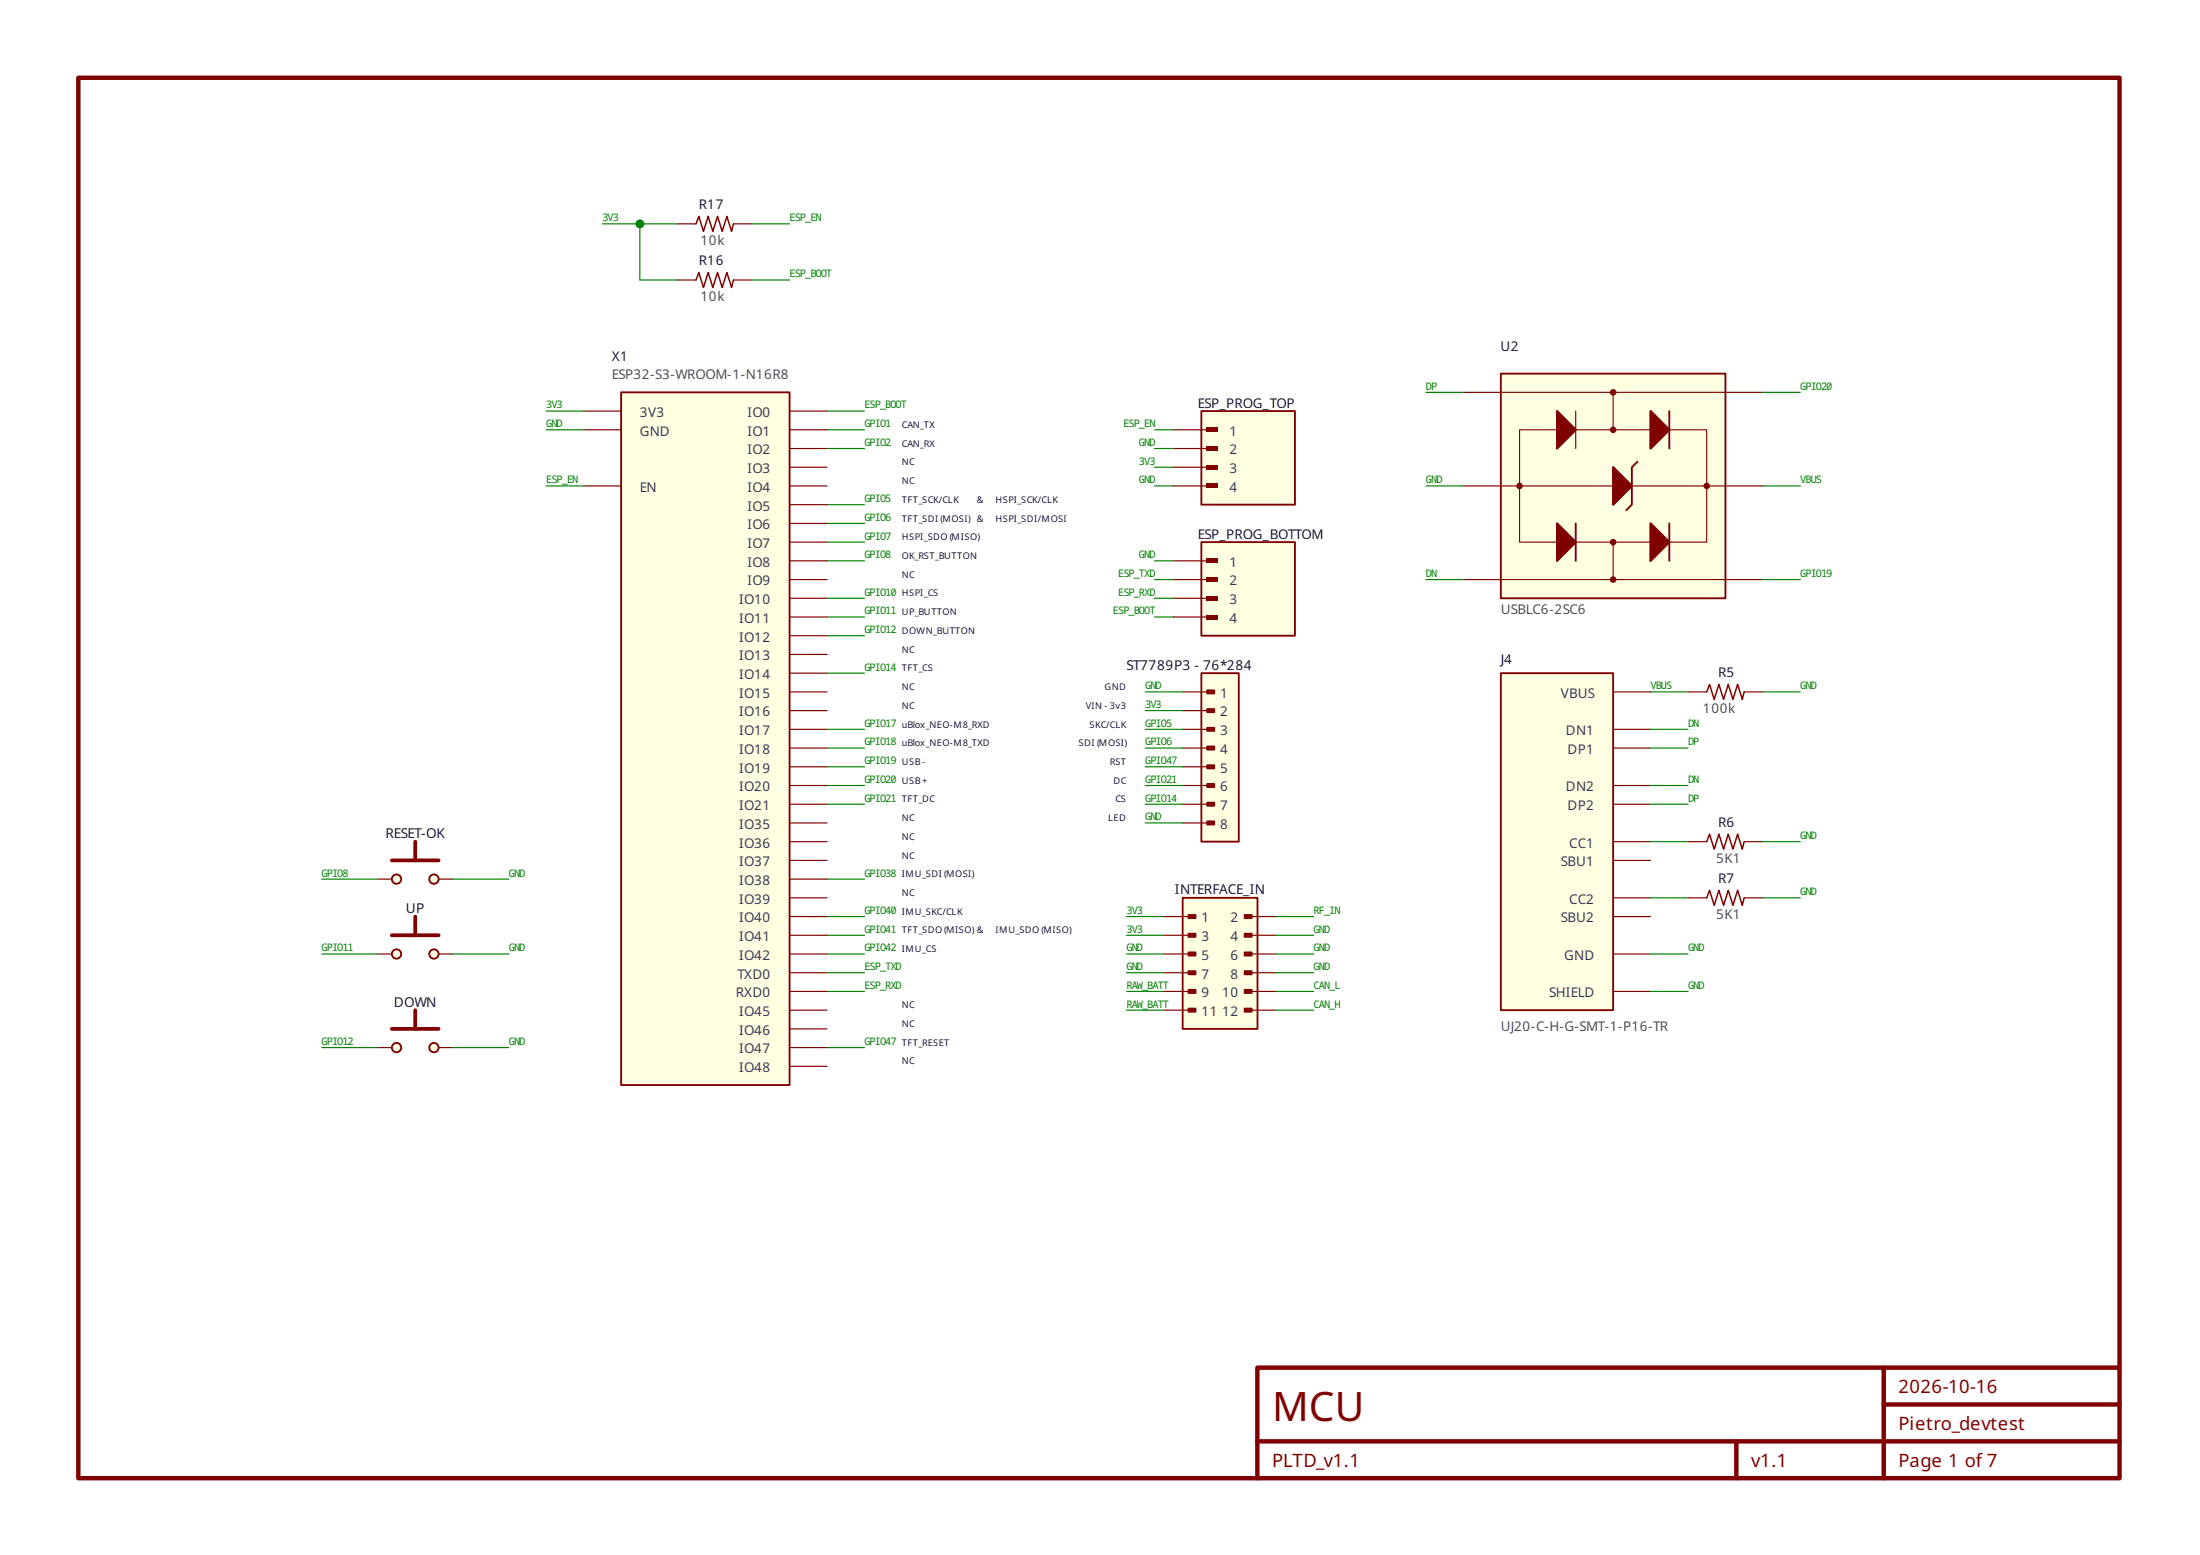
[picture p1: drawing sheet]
<svg xmlns="http://www.w3.org/2000/svg" width="297mm" height="210mm" viewBox="0 0 297 210" stroke-linecap="round" stroke-linejoin="round" font-family="sans-serif">
<g fill="#ffffe1" stroke="#800000" stroke-width=".51">
<path d="M52.9 126.2h6.3z"/>
<path d="M56.1 123.7v2.5z"/>
</g>
<g fill="#ffffe1" stroke="#800000" stroke-width=".25">
<circle cx="53.5" cy="128.8" r=".63"/>
<circle cx="58.6" cy="128.8" r=".63"/>
</g>
<path d="M51 128.8h1.9M59.2 128.8h1.9" fill="none" stroke="#800000" stroke-width=".16"/>
<path d="M159.7 121.2h10.1v17.7h-10.1z" fill-rule="evenodd" fill="#ffffe1" stroke="#800000" stroke-width=".25"/>
<g fill="#800000" stroke="#800000" stroke-width=".25">
<path d="M160.5 123.5h.9v.4h-.9z" fill-rule="evenodd"/>
<path d="M168 123.5h1v.4h-1z" fill-rule="evenodd"/>
<path d="M160.5 126h.9v.5h-.9z" fill-rule="evenodd"/>
<path d="M168 126h1v.5h-1z" fill-rule="evenodd"/>
<path d="M160.5 128.6h.9v.4h-.9z" fill-rule="evenodd"/>
<path d="M168 128.6h1v.4h-1z" fill-rule="evenodd"/>
<path d="M160.5 131.1h.9v.4h-.9z" fill-rule="evenodd"/>
<path d="M168 131.1h1v.4h-1z" fill-rule="evenodd"/>
<path d="M160.5 133.6h.9v.4h-.9z" fill-rule="evenodd"/>
<path d="M168 133.6h1v.4h-1z" fill-rule="evenodd"/>
<path d="M160.5 136.1h.9v.5h-.9z" fill-rule="evenodd"/>
<path d="M168 136.1h1v.5h-1z" fill-rule="evenodd"/>
</g>
<path d="M157.2 126.2h3.7M157.2 128.8h3.7M157.2 123.7h3.7M157.2 136.4h3.7M157.2 131.3h3.7M157.2 133.8h3.7M168.5 126.2h3.8M168.5 128.8h3.8M168.5 123.7h3.8M168.5 136.4h3.8M168.5 131.3h3.8M168.5 133.8h3.8" fill="none" stroke="#800000" stroke-width=".16"/>
<path d="M162.2 55.5h12.6v12.6h-12.6z" fill-rule="evenodd" fill="#ffffe1" stroke="#800000" stroke-width=".25"/>
<g fill="#800000">
<path d="M162.8 62.8h1.6v.6h-1.6z" fill-rule="evenodd"/>
<path d="M162.8 57.7h1.6v.6h-1.6z" fill-rule="evenodd"/>
<path d="M162.8 60.2h1.6v.7h-1.6z" fill-rule="evenodd"/>
<path d="M162.8 65.3h1.6v.6h-1.6z" fill-rule="evenodd"/>
</g>
<path d="M158.4 58h5.1M158.4 65.6h5.1M158.4 60.5h5.1M158.4 63.1h5.1" fill="none" stroke="#800000" stroke-width=".16"/>
<path d="M202.6 90.9h15.2v45.5h-15.2z" fill-rule="evenodd" fill="#ffffe1" stroke="#800000" stroke-width=".25"/>
<path d="M217.8 93.4h5.1M217.8 98.5h5.1M217.8 108.6h5.1M217.8 113.6h5.1M217.8 101h5.1M217.8 106h5.1M217.8 116.1h5.1M217.8 121.2h5.1M217.8 133.8h5.1M217.8 123.7h5.1M217.8 128.8h5.1" fill="none" stroke="#800000" stroke-width=".16"/>
<path d="M162.2 73.2h12.6v12.6h-12.6z" fill-rule="evenodd" fill="#ffffe1" stroke="#800000" stroke-width=".25"/>
<g fill="#800000">
<path d="M162.8 80.4h1.6v.7h-1.6z" fill-rule="evenodd"/>
<path d="M162.8 75.4h1.6v.6h-1.6z" fill-rule="evenodd"/>
<path d="M162.8 77.9h1.6v.6h-1.6z" fill-rule="evenodd"/>
<path d="M162.8 83h1.6v.6h-1.6z" fill-rule="evenodd"/>
</g>
<path d="M91.4 30.2h2.6M99 30.2h2.6M158.4 75.7h5.1M158.4 78.2h5.1M158.4 83.3h5.1M158.4 80.8h5.1" fill="none" stroke="#800000" stroke-width=".16"/>
<path d="M94 30.2l.4-1 .6 2 .6-2 .6 2 .7-2 .6 2 .6-2 .7 2 .2-1" fill="none" stroke="#800000" stroke-width=".2"/>
<path d="M83.9 53h22.7v93.5h-22.7z" fill-rule="evenodd" fill="#ffffe1" stroke="#800000" stroke-width=".25"/>
<g fill="none" stroke="#800000" stroke-width=".16">
<path d="M91.4 37.8h2.6M99 37.8h2.6M78.8 58h5.1M78.8 55.5h5.1M106.6 58h5.1M106.6 55.5h5.1M78.8 65.6h5.1M106.6 75.7h5.1M106.6 63.1h5.1M106.6 60.5h5.1M106.6 73.2h5.1M106.6 68.1h5.1"/>
<path d="M106.6 65.6h5.1M106.6 70.7h5.1M106.6 78.2h5.1M106.6 95.9h5.1M106.6 88.3h5.1M106.6 90.9h5.1M106.6 85.8h5.1M106.6 98.5h5.1M106.6 93.4h5.1M106.6 80.8h5.1M106.6 83.3h5.1M227.9 93.4h2.5"/>
<path d="M235.5 93.4h2.5M106.6 113.6h5.1M106.6 103.5h5.1M106.6 108.6h5.1M106.6 101h5.1M106.6 116.1h5.1M106.6 111.1h5.1M106.6 106h5.1M106.6 118.7h5.1M106.6 131.3h5.1M106.6 136.4h5.1M106.6 121.2h5.1"/>
<path d="M106.6 126.2h5.1M106.6 128.8h5.1M106.6 123.7h5.1M106.6 133.8h5.1M106.6 138.9h5.1M227.9 121.2h2.5M235.5 121.2h2.5M106.6 143.9h5.1M106.6 141.4h5.1"/>
</g>
<path d="M94 37.8l.4-1 .6 2 .6-2 .6 2 .7-2 .6 2 .6-2 .7 2 .2-1M230.4 93.4l.4-1 .6 2 .7-2 .6 2 .6-2 .7 2 .6-2 .6 2 .3-1M230.4 121.2l.4-1 .6 2 .7-2 .6 2 .6-2 .7 2 .6-2 .6 2 .3-1" fill="none" stroke="#800000" stroke-width=".2"/>
<path d="M162.2 90.9h5.1v22.7h-5.1z" fill-rule="evenodd" fill="#ffffe1" stroke="#800000" stroke-width=".25"/>
<g fill="#800000" stroke="#800000" stroke-width=".25">
<path d="M163 93.2h.9v.4h-.9z" fill-rule="evenodd"/>
<path d="M163 95.7h.9v.4h-.9z" fill-rule="evenodd"/>
<path d="M163 98.2h.9v.5h-.9z" fill-rule="evenodd"/>
<path d="M163 100.8h.9v.4h-.9z" fill-rule="evenodd"/>
<path d="M163 103.3h.9v.4h-.9z" fill-rule="evenodd"/>
<path d="M163 105.8h.9v.4h-.9z" fill-rule="evenodd"/>
<path d="M163 108.3h.9v.5h-.9z" fill-rule="evenodd"/>
<path d="M163 110.9h.9v.4h-.9z" fill-rule="evenodd"/>
</g>
<path d="M159.7 93.4h3.8M159.7 95.9h3.8M159.7 98.5h3.8M159.7 111.1h3.8M159.7 101h3.8M159.7 106h3.8M159.7 103.5h3.8M159.7 108.6h3.8" fill="none" stroke="#800000" stroke-width=".16"/>
<path d="M202.6 50.4h30.4v30.4h-30.4z" fill-rule="evenodd" fill="#ffffe1" stroke="#800000" stroke-width=".25"/>
<g fill="#800000" stroke="#800000" stroke-width=".25">
<path d="M210.2 70.7l2.5 2.5-2.5 2.5z"/>
<path d="M210.2 55.5l2.5 2.5-2.5 2.5z"/>
<path d="M217.8 63.1l2.5 2.5-2.5 2.5z"/>
<path d="M222.9 70.7l2.5 2.5-2.5 2.5z"/>
<path d="M222.9 55.5l2.5 2.5-2.5 2.5z"/>
</g>
<path d="M210.2 55.5l2.5 2.5-2.5 2.5zM222.9 55.5l2.5 2.5-2.5 2.5zM225.4 55.5v5M210.2 70.7l2.5 2.5-2.5 2.5zM212.7 70.7v5M217.8 63.1l2.5 2.5-2.5 2.5zM221.1 62.3l-.8 .8v5l-.7 .8M222.9 70.7l2.5 2.5-2.5 2.5zM225.4 70.7v5" fill="none" stroke="#800000" stroke-width=".25"/>
<path d="M202.6 53h30.4M210.2 58h-5v15.2h5M212.7 55.5v2.5h10.2M212.7 58v2.5M217.8 53v5M225.4 58h5v15.2h-5M202.6 78.2h30.4M202.6 65.6h15.2M212.7 73.2h10.2M217.8 73.2v5M220.3 65.6h12.7" fill="none" stroke="#800000" stroke-width=".15"/>
<g fill="none" stroke="#800000" stroke-width=".38">
<circle cx="217.8" cy="53" r=".25"/>
<circle cx="217.8" cy="58" r=".25"/>
<circle cx="205.2" cy="65.6" r=".25"/>
<circle cx="217.8" cy="73.2" r=".25"/>
<circle cx="217.8" cy="78.2" r=".25"/>
<circle cx="230.4" cy="65.6" r=".25"/>
</g>
<path d="M197.6 53h5M233 53h5M197.6 65.6h5M197.6 78.2h5M233 65.6h5M233 78.2h5" fill="none" stroke="#800000" stroke-width=".16"/>
<g fill="#ffffe1" stroke="#800000" stroke-width=".51">
<path d="M52.9 116.1h6.3z"/>
<path d="M56.1 113.6v2.5z"/>
</g>
<g fill="#ffffe1" stroke="#800000" stroke-width=".25">
<circle cx="53.5" cy="118.7" r=".63"/>
<circle cx="58.6" cy="118.7" r=".63"/>
</g>
<path d="M51 118.7h1.9M59.2 118.7h1.9M227.9 113.6h2.5M235.5 113.6h2.5" fill="none" stroke="#800000" stroke-width=".16"/>
<path d="M230.4 113.6l.4-1 .6 2 .7-2 .6 2 .6-2 .7 2 .6-2 .6 2 .3-1" fill="none" stroke="#800000" stroke-width=".2"/>
<g fill="#ffffe1" stroke="#800000" stroke-width=".51">
<path d="M52.9 138.9h6.3z"/>
<path d="M56.1 136.4v2.5z"/>
</g>
<g fill="#ffffe1" stroke="#800000" stroke-width=".25">
<circle cx="53.5" cy="141.4" r=".63"/>
<circle cx="58.6" cy="141.4" r=".63"/>
</g>
<path d="M51 141.4h1.9M59.2 141.4h1.9" fill="none" stroke="#800000" stroke-width=".16"/>
<path d="M10.6 10.5h275.6v189h-275.6zM169.8 194.6h116.4M234.4 194.6v4.9M254.3 184.6v14.9M254.3 189.6h31.9M286.2 184.6h-116.4v14.9" fill="none" stroke="#800000" stroke-width=".6"/>
<g fill="none" stroke="#008000" stroke-width=".16">
<path d="M81.3 30.2h10.1M86.4 30.2v7.6h5M101.6 37.8h5M101.6 30.2h5M73.8 58h5M73.8 55.5h5M111.7 58h5M111.7 55.5h5M155.9 58h2.5M192.5 53h5.1M238 53h5.1M73.8 65.6h5"/>
<path d="M111.7 75.7h5M111.7 70.7h5M111.7 73.2h5M111.7 60.5h5M111.7 68.1h5M155.9 78.2h2.5M155.9 75.7h2.5M155.9 65.6h2.5M155.9 63.1h2.5M155.9 60.5h2.5M192.5 78.2h5.1M192.5 65.6h5.1"/>
<path d="M238 78.2h5.1M238 65.6h5.1M111.7 85.8h5M111.7 83.3h5M111.7 90.9h5M111.7 80.8h5M111.7 98.5h5M154.6 98.5h5.1M154.6 93.4h5.1M154.6 95.9h5.1M155.9 83.3h2.5M155.9 80.8h2.5"/>
<path d="M222.9 98.5h5M222.9 93.4h5M238 93.4h5.1M43.4 118.7h7.6M61.1 118.7h7.6M111.7 108.6h5M111.7 101h5M111.7 118.7h5M111.7 106h5M111.7 103.5h5M154.6 108.6h5.1M154.6 101h5.1"/>
<path d="M154.6 106h5.1M154.6 103.5h5.1M154.6 111.1h5.1M222.9 108.6h5M222.9 113.6h5M222.9 101h5M222.9 106h5M238 113.6h5.1M43.4 128.8h7.6M61.1 128.8h7.6M111.7 133.8h5M111.7 126.2h5"/>
<path d="M111.7 128.8h5M111.7 131.3h5M111.7 123.7h5M152.1 133.8h5.1M152.1 126.2h5.1M152.1 128.8h5.1M152.1 131.3h5.1M152.1 136.4h5.1M152.1 123.7h5.1M172.3 133.8h5.1M172.3 126.2h5.1M172.3 128.8h5.1"/>
<path d="M172.3 131.3h5.1M172.3 136.4h5.1M172.3 123.7h5.1M222.9 133.8h5M222.9 128.8h5M222.9 121.2h5M238 121.2h5.1M43.4 141.4h7.6M61.1 141.4h7.6M111.7 141.4h5"/>
</g>
<circle cx="86.4" cy="30.2" r=".6" fill="#008000"/>
<text font-size="5.5" fill="#800000" x="171.8" y="191.8">MCU</text>
<g font-size="2.5" fill="#800000">
<text x="256.3" y="188.1">2026-10-16</text>
<text x="256.3" y="193.1">Pietro_devtest</text>
<text x="171.8" y="198">PLTD_v1.1</text>
<text x="236.4" y="198">v1.1</text>
<text x="256.3" y="198">Page 1 of 7</text>
</g>
<g font-size="1.8" fill="#202020">
<text x="94.4" y="28.2">R17</text>
<text x="94.4" y="35.8">R16</text>
<text x="202.6" y="47.4">U2</text>
<text x="82.6" y="48.7">X1</text>
<text x="161.7" y="55">ESP_PROG_TOP</text>
<text x="161.7" y="72.7">ESP_PROG_BOTTOM</text>
<text x="202.6" y="89.7">J4</text>
<text x="152.1" y="90.4">ST7789P3 - 76*284</text>
<text x="232" y="91.4">R5</text>
<text x="52" y="113.2">RESET-OK</text>
<text x="232" y="111.6">R6</text>
<text x="232" y="119.2">R7</text>
<text x="54.8" y="123.3">UP</text>
<text x="158.6" y="120.7">INTERFACE_IN</text>
<text x="53.2" y="135.9">DOWN</text>
</g>
<g font-size="1.8" fill="#505050">
<text x="94.6" y="33">10k</text>
<text x="94.6" y="40.6">10k</text>
<text x="82.6" y="51.2">ESP32-S3-WROOM-1-N16R8</text>
<text x="202.6" y="82.8">USBLC6-2SC6</text>
<text x="229.9" y="96.2">100k</text>
<text x="231.7" y="116.4">5K1</text>
<text x="231.7" y="124">5K1</text>
<text x="202.6" y="139.2">UJ20-C-H-G-SMT-1-P16-TR</text>
</g>
<g font-size="1.8" fill="#404040">
<text x="86.4" y="58.8">GND</text>
<text x="86.4" y="56.3">3V3</text>
<text x="100.9" y="56.3">IO0</text>
<text x="100.9" y="58.8">IO1</text>
<text x="166" y="58.8">1</text>
<text x="100.9" y="63.9">IO3</text>
<text x="100.9" y="61.3">IO2</text>
<text x="166" y="61.3">2</text>
<text x="166" y="63.9">3</text>
<text x="86.4" y="66.4">EN</text>
<text x="100.9" y="68.9">IO5</text>
<text x="100.9" y="71.4">IO6</text>
<text x="100.9" y="66.4">IO4</text>
<text x="166" y="66.4">4</text>
<text x="100.9" y="76.5">IO8</text>
<text x="100.9" y="74">IO7</text>
<text x="166" y="76.5">1</text>
<text x="99.8" y="81.6">IO10</text>
<text x="100.9" y="79">IO9</text>
<text x="166" y="79">2</text>
<text x="166" y="81.6">3</text>
<text x="99.8" y="89.1">IO13</text>
<text x="99.8" y="86.6">IO12</text>
<text x="99.8" y="84.1">IO11</text>
<text x="166" y="84.1">4</text>
<text x="99.8" y="91.7">IO14</text>
<text x="99.8" y="94.2">IO15</text>
<text x="164.7" y="94.2">1</text>
<text x="210.8" y="94.2">VBUS</text>
<text x="99.8" y="96.7">IO16</text>
<text x="99.8" y="99.2">IO17</text>
<text x="99.8" y="101.8">IO18</text>
<text x="164.7" y="96.7">2</text>
<text x="164.7" y="101.8">4</text>
<text x="164.7" y="99.2">3</text>
<text x="211.4" y="99.2">DN1</text>
<text x="211.7" y="101.8">DP1</text>
<text x="99.8" y="104.3">IO19</text>
<text x="99.8" y="106.8">IO20</text>
<text x="164.7" y="106.8">6</text>
<text x="164.7" y="104.3">5</text>
<text x="211.4" y="106.8">DN2</text>
<text x="99.8" y="109.4">IO21</text>
<text x="99.8" y="111.9">IO35</text>
<text x="164.7" y="111.9">8</text>
<text x="164.7" y="109.4">7</text>
<text x="211.7" y="109.4">DP2</text>
<text x="99.8" y="114.4">IO36</text>
<text x="99.8" y="116.9">IO37</text>
<text x="99.8" y="119.5">IO38</text>
<text x="210.8" y="116.9">SBU1</text>
<text x="211.9" y="114.4">CC1</text>
<text x="99.8" y="122">IO39</text>
<text x="99.8" y="124.5">IO40</text>
<text x="162.2" y="124.5">1</text>
<text x="166.1" y="124.5">2</text>
<text x="210.8" y="124.5">SBU2</text>
<text x="211.9" y="122">CC2</text>
<text x="99.8" y="127">IO41</text>
<text x="99.8" y="129.6">IO42</text>
<text x="162.2" y="129.6">5</text>
<text x="162.2" y="127">3</text>
<text x="166.1" y="127">4</text>
<text x="166.1" y="129.6">6</text>
<text x="211.2" y="129.6">GND</text>
<text x="99.3" y="134.6">RXD0</text>
<text x="99.6" y="132.1">TXD0</text>
<text x="99.8" y="137.1">IO45</text>
<text x="162.2" y="137.1">11</text>
<text x="162.2" y="134.6">9</text>
<text x="162.2" y="132.1">7</text>
<text x="165" y="137.1">12</text>
<text x="165" y="134.6">10</text>
<text x="166.1" y="132.1">8</text>
<text x="209.2" y="134.6">SHIELD</text>
<text x="99.8" y="139.7">IO46</text>
<text x="99.8" y="142.2">IO47</text>
<text x="99.8" y="144.7">IO48</text>
</g>
<g font-size="1.4" fill="#008000">
<text x="81.3" y="29.9">3V3</text>
<text x="106.6" y="29.9">ESP_EN</text>
<text x="106.6" y="37.4">ESP_BOOT</text>
<text x="192.5" y="52.6">DP</text>
<text x="243.1" y="52.6">GPIO20</text>
<text x="73.8" y="57.7">GND</text>
<text x="73.8" y="55.1">3V3</text>
<text x="116.7" y="57.7">GPIO1</text>
<text x="116.7" y="55.1">ESP_BOOT</text>
<text x="151.7" y="57.7">ESP_EN</text>
<text x="73.8" y="65.2">ESP_EN</text>
<text x="116.7" y="60.2">GPIO2</text>
<text x="153.8" y="65.2">GND</text>
<text x="153.8" y="62.7">3V3</text>
<text x="153.8" y="60.2">GND</text>
<text x="192.5" y="65.2">GND</text>
<text x="243.1" y="65.2">VBUS</text>
<text x="116.7" y="70.3">GPIO6</text>
<text x="116.7" y="67.8">GPIO5</text>
<text x="116.7" y="75.4">GPIO8</text>
<text x="116.7" y="72.8">GPIO7</text>
<text x="151" y="77.9">ESP_TXD</text>
<text x="153.8" y="75.4">GND</text>
<text x="192.5" y="77.9">DN</text>
<text x="243.1" y="77.9">GPIO19</text>
<text x="116.7" y="80.4">GPIO10</text>
<text x="116.7" y="82.9">GPIO11</text>
<text x="150.3" y="82.9">ESP_BOOT</text>
<text x="151" y="80.4">ESP_RXD</text>
<text x="116.7" y="85.5">GPIO12</text>
<text x="116.7" y="90.5">GPIO14</text>
<text x="154.6" y="93">GND</text>
<text x="154.6" y="95.6">3V3</text>
<text x="222.9" y="93">VBUS</text>
<text x="243.1" y="93">GND</text>
<text x="116.7" y="100.6">GPIO18</text>
<text x="116.7" y="98.1">GPIO17</text>
<text x="154.6" y="100.6">GPIO6</text>
<text x="154.6" y="98.1">GPIO5</text>
<text x="227.9" y="100.6">DP</text>
<text x="227.9" y="98.1">DN</text>
<text x="116.7" y="105.7">GPIO20</text>
<text x="116.7" y="103.2">GPIO19</text>
<text x="154.6" y="103.2">GPIO47</text>
<text x="154.6" y="105.7">GPIO21</text>
<text x="227.9" y="105.7">DN</text>
<text x="116.7" y="108.2">GPIO21</text>
<text x="154.6" y="110.7">GND</text>
<text x="154.6" y="108.2">GPIO14</text>
<text x="227.9" y="108.2">DP</text>
<text x="243.1" y="113.3">GND</text>
<text x="43.4" y="118.3">GPIO8</text>
<text x="68.7" y="118.3">GND</text>
<text x="116.7" y="118.3">GPIO38</text>
<text x="116.7" y="125.9">GPIO41</text>
<text x="116.7" y="123.4">GPIO40</text>
<text x="152.1" y="125.9">3V3</text>
<text x="152.1" y="123.4">3V3</text>
<text x="177.4" y="125.9">GND</text>
<text x="177.4" y="123.4">RF_IN</text>
<text x="243.1" y="120.8">GND</text>
<text x="43.4" y="128.4">GPIO11</text>
<text x="68.7" y="128.4">GND</text>
<text x="116.7" y="131">ESP_TXD</text>
<text x="116.7" y="128.4">GPIO42</text>
<text x="152.1" y="131">GND</text>
<text x="152.1" y="128.4">GND</text>
<text x="177.4" y="128.4">GND</text>
<text x="177.4" y="131">GND</text>
<text x="227.9" y="128.4">GND</text>
<text x="116.7" y="133.5">ESP_RXD</text>
<text x="152.1" y="136">RAW_BATT</text>
<text x="152.1" y="133.5">RAW_BATT</text>
<text x="177.4" y="133.5">CAN_L</text>
<text x="177.4" y="136">CAN_H</text>
<text x="227.9" y="133.5">GND</text>
<text x="43.4" y="141.1">GPIO12</text>
<text x="68.7" y="141.1">GND</text>
<text x="116.7" y="141.1">GPIO47</text>
</g>
<g font-size="1.2" fill="#000080">
<text x="121.8" y="57.8">CAN_TX</text>
<text x="121.8" y="65.3">NC</text>
<text x="121.8" y="62.8">NC</text>
<text x="121.8" y="60.3">CAN_RX</text>
<text x="121.8" y="70.4">TFT_SDI (MOSI) &amp;</text>
<text x="121.8" y="67.9">TFT_SCK/CLK</text>
<text x="131.9" y="67.9">&amp;</text>
<text x="134.4" y="67.9">HSPI_SCK/CLK</text>
<text x="134.4" y="70.4">HSPI_SDI/MOSI</text>
<text x="121.8" y="78">NC</text>
<text x="121.8" y="75.5">OK_RST_BUTTON</text>
<text x="121.8" y="72.9">HSPI_SDO (MISO)</text>
<text x="121.8" y="80.5">HSPI_CS</text>
<text x="121.8" y="83">UP_BUTTON</text>
<text x="121.8" y="88.1">NC</text>
<text x="121.8" y="85.6">DOWN_BUTTON</text>
<text x="121.8" y="90.6">TFT_CS</text>
<text x="121.8" y="95.7">NC</text>
<text x="121.8" y="93.1">NC</text>
<text x="146.6" y="95.7">VIN - 3v3</text>
<text x="149.1" y="93.1">GND</text>
<text x="121.8" y="98.2">uBlox_NEO-M8_RXD</text>
<text x="121.8" y="100.7">uBlox_NEO-M8_TXD</text>
<text x="145.6" y="100.7">SDI (MOSI)</text>
<text x="147.1" y="98.2">SKC/CLK</text>
<text x="121.8" y="105.8">USB+</text>
<text x="121.8" y="103.3">USB-</text>
<text x="149.9" y="103.3">RST</text>
<text x="150.4" y="105.8">DC</text>
<text x="121.8" y="110.8">NC</text>
<text x="121.8" y="108.3">TFT_DC</text>
<text x="121.8" y="113.4">NC</text>
<text x="149.6" y="110.8">LED</text>
<text x="150.6" y="108.3">CS</text>
<text x="121.8" y="118.4">IMU_SDI (MOSI)</text>
<text x="121.8" y="115.9">NC</text>
<text x="121.8" y="123.5">IMU_SKC/CLK</text>
<text x="121.8" y="120.9">NC</text>
<text x="121.8" y="128.5">IMU_CS</text>
<text x="121.8" y="126">TFT_SDO (MISO) &amp;</text>
<text x="134.4" y="126">IMU_SDO (MISO)</text>
<text x="121.8" y="136.1">NC</text>
<text x="121.8" y="143.7">NC</text>
<text x="121.8" y="141.2">TFT_RESET</text>
<text x="121.8" y="138.6">NC</text>
</g>
</svg>
